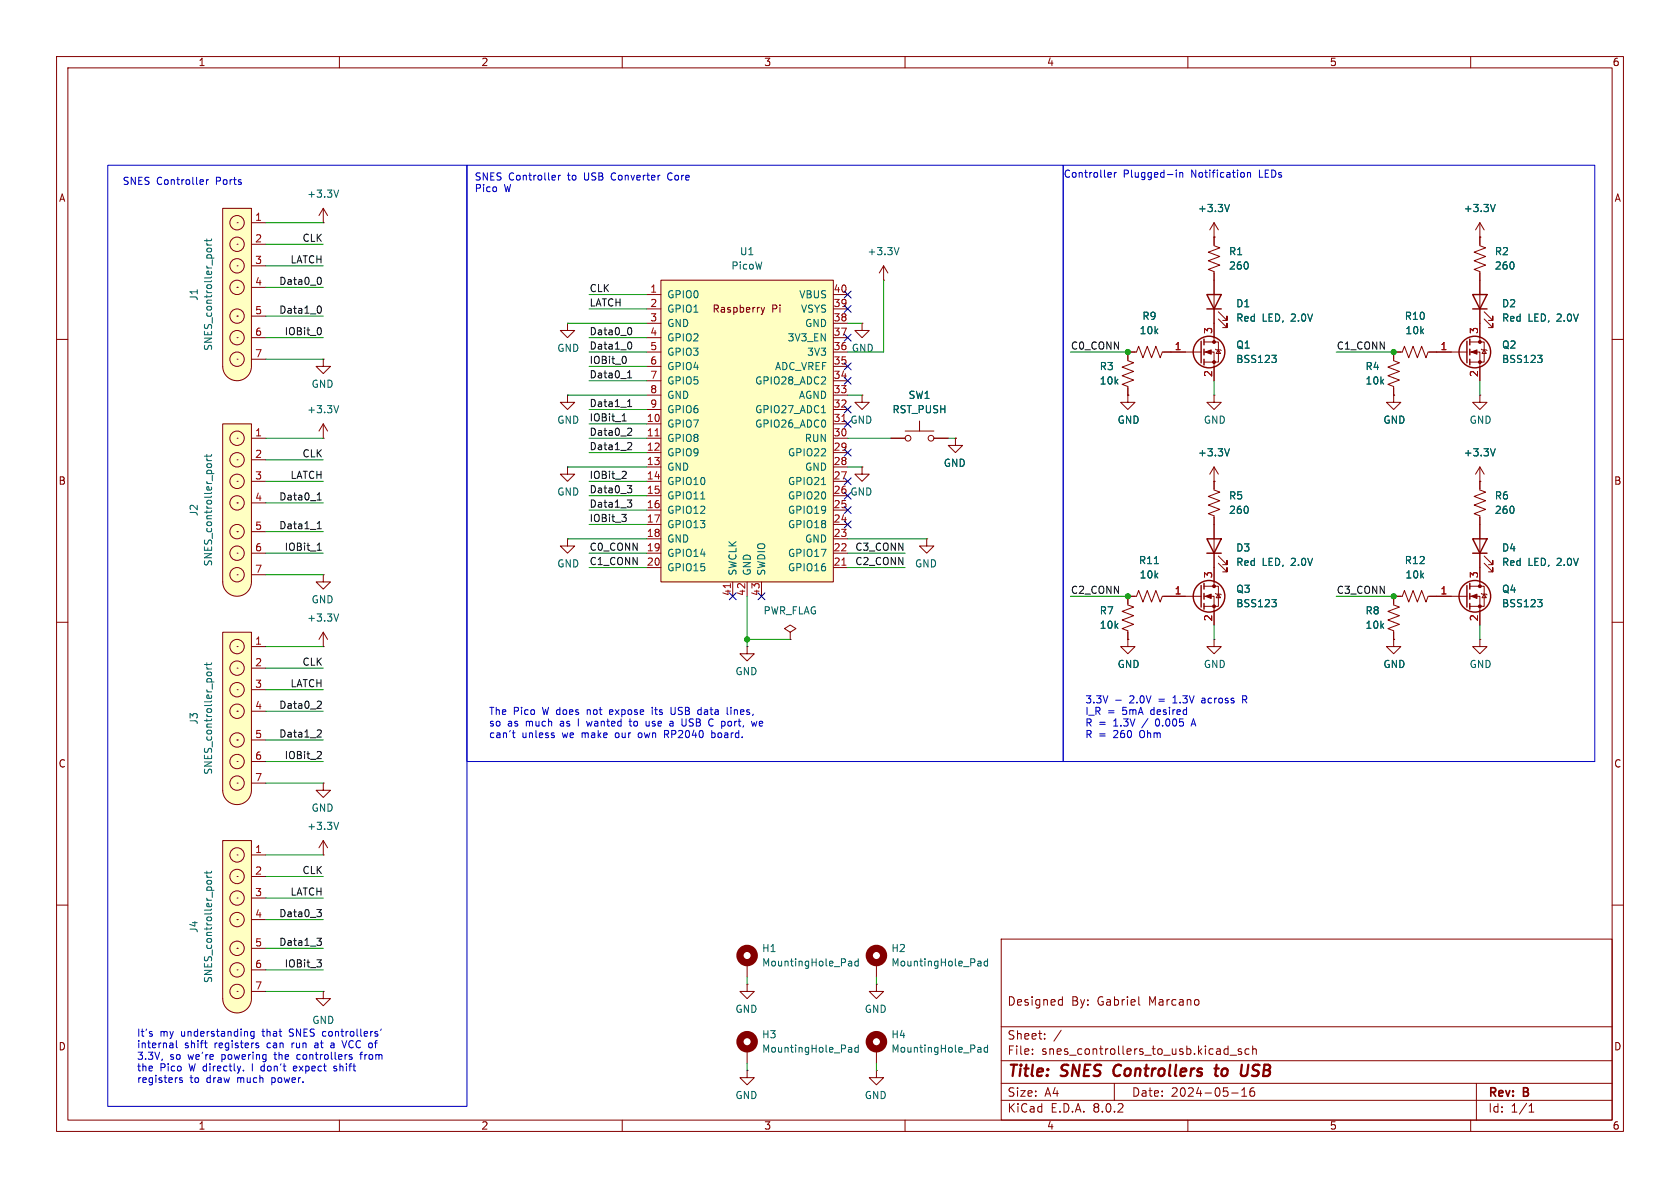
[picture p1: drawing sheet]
<svg xmlns="http://www.w3.org/2000/svg" width="297mm" height="210mm" viewBox="0 0 297 210" stroke-linecap="round" stroke-linejoin="round" font-family="sans-serif">
<g fill="none" stroke="#840000" stroke-width=".18">
<path d="M10 10h277v190h-277zM12 12h273v186h-273zM60 10v2M110 10v2M160 10v2M210 10v2M260 10v2M10 60h2M156.2 49.5h.1M156.2 47l-.8 1.3M156.2 47v2.5M156.2 47l.8 1.3"/>
<path d="M285 60h2M246.4 69.9v1.2h1.2l-1.2 1.3-1.3-1.3h1.3M246.4 69.9h.1M10 110h2M246.4 113v1.3h1.2l-1.2 1.3-1.3-1.3h1.3M246.4 113h.1M285 110h2M57.1 138.4v1.3h-1.2l1.2 1.3 1.3-1.3h-1.3M57.1 138.4h.1M10 160h2M285 160h2M57.1 175.3v1.2h1.3l-1.3 1.3-1.2-1.3h1.2"/>
<path d="M57.1 175.3h.1M177 166h108v32h-108zM187.4 176.7l.4 .1M187.8 176.2v1.5M187.8 177.6l-.4 .1M201.3 177.5l.2 .2M60 198v2M110 198v2M160 198v2M177 194.5h108M177 191.5h108M177 187.5h108"/>
<path d="M177 181.5h108M182.5 186.3v.1M182.5 185.5v.1M184.7 183.6v.1M184.7 182.8v.1M187.6 182.1l-1.3 2M197 191.5v3M210 198v2M217.5 186.5h1.1M217.7 193.2h1.2M219.5 185.5l-.4-.1-.2 .2 .1 .2 .5 .2v.3h-.6M219.5 193.8h.9"/>
<path d="M219.5 192.7l.5-.4v1.5M220.8 185.5l-.4-.1-.3 .3v.4l.1 .2h.6M221.5 185.5l.2-.1 .3 .1 .1 .9M221.5 184.9v1.5M221.7 192.3a.59 .59 0 0 0-.7 .6v.6l.1 .2 .4 .1 .2-.1 .1-.5-.1-.3h-.5l-.2 .3M260 198v2M261 191.5v6.5M270.3 196.6h.9M270.3 195.5l.4-.4v1.5"/>
</g>
<path d="M197.1 188.5a1.27 1.27 0 0 0 0 1.6M214.7 188.9h.8M215.1 188.2l-.2 1.7v.2l.4 .1M220.7 188.2l-.2 1.6-.4 .4" fill="none" stroke="#840000" stroke-width=".4"/>
<path d="M158.9 43.8l-.4 1.2" fill="none" stroke="#006464" stroke-width=".18"/>
<path d="M39.4 111.8h5v27.9h-5z" fill="#ffffc2"/>
<path d="M39.4 139.7h5a2.54 2.54 0 0 1-2.5 2.5 2.54 2.54 0 0 1-2.5-2.5z" fill="#ffffc2" stroke="#ffffc2" stroke-width=".18"/>
<g fill="none" stroke="#840000" stroke-width=".18">
<path d="M39.4 111.8h5v27.9a2.54 2.54 0 0 1-2.5 2.5 2.54 2.54 0 0 1-2.5-2.5zM41.9 114.3h.1M41.9 118.1h.1M44.4 114.3h2.6M44.4 118.1h2.6M41.9 121.9h.1M41.9 125.7h.1M41.9 130.8h.1M41.9 134.6h.1M41.9 138.4h.1M44.4 121.9h2.6M44.4 125.7h2.6"/>
<path d="M44.4 130.8h2.6M44.4 134.6h2.6M44.4 138.4h2.6"/>
<circle cx="41.9" cy="114.3" r="1.27"/>
<circle cx="41.9" cy="118.1" r="1.27"/>
<circle cx="41.9" cy="121.9" r="1.27"/>
<circle cx="41.9" cy="125.7" r="1.27"/>
<circle cx="41.9" cy="130.8" r="1.27"/>
<circle cx="41.9" cy="138.4" r="1.27"/>
<circle cx="41.9" cy="134.6" r="1.27"/>
</g>
<path d="M36.6 117.2v.5M36.6 117.9l.2 .4M36.6 118.3h.8M36.7 119.4l-.1-.4 .2-.2 .5 .1 .1 .3-.1 .2M37.4 117.2l-.2 .3h-1.1" fill="none" stroke="#006464" stroke-width=".18"/>
<path d="M39.4 148.6h5v27.9h-5z" fill="#ffffc2"/>
<path d="M39.4 176.5h5a2.54 2.54 0 0 1-2.5 2.6 2.54 2.54 0 0 1-2.5-2.6z" fill="#ffffc2" stroke="#ffffc2" stroke-width=".18"/>
<g fill="none" stroke="#840000" stroke-width=".18">
<path d="M152.4 57.2v1.2h1.3l-1.3 1.3-1.3-1.3h1.3M152.4 57.2h.1M152.4 69.9v1.2h-1.3l1.3 1.3 1.3-1.3h-1.3M152.4 69.9h.1M157.5 77.5h2.5M160 76.2h5.1M162.6 74.4v1.8M165.1 77.5h2.5M168.9 77.5v1.2h-1.3l1.3 1.3 1.3-1.3h-1.3M168.9 77.5h.1M261.6 69.9v1.2h1.3l-1.3 1.3-1.3-1.3h1.3M261.6 69.9h.1"/>
<path d="M152.4 82.6v1.2h-1.3l1.3 1.3 1.3-1.3h-1.3M152.4 82.6h.1M139.7 111.8l1-.7-1-.6-1 .6 1 .7v1.2M139.7 113h.1M39.4 148.6h5v27.9a2.54 2.54 0 0 1-2.5 2.6 2.54 2.54 0 0 1-2.5-2.6zM41.9 151.1h.1M41.9 154.9h.1M41.9 158.8h.1M44.4 151.1h2.6M44.4 154.9h2.6M44.4 158.8h2.6M57.1 151.1h.1"/>
<path d="M57.1 148.6l.8 1.3M57.1 148.6v2.5M57.1 148.6l-.7 1.3M41.9 162.6h.1M41.9 167.6h.1M41.9 171.5h.1M41.9 175.3h.1M44.4 162.6h2.6M44.4 167.6h2.6M44.4 171.5h2.6M44.4 175.3h2.6"/>
<circle cx="160.5" cy="77.5" r=".51"/>
<circle cx="164.6" cy="77.5" r=".51"/>
<circle cx="41.9" cy="151.1" r="1.27"/>
<circle cx="41.9" cy="154.9" r="1.27"/>
<circle cx="41.9" cy="158.7" r="1.27"/>
<circle cx="41.9" cy="162.6" r="1.27"/>
<circle cx="41.9" cy="167.6" r="1.27"/>
<circle cx="41.9" cy="175.3" r="1.27"/>
<circle cx="41.9" cy="171.4" r="1.27"/>
</g>
<path d="M36.6 154v.5M36.6 154.7l.2 .4M36.6 155.1h.8M36.7 156.2l-.1-.3 .2-.3 .5 .2 .1 .3-.1 .1M37.4 154l-.2 .3h-1.1M59.9 145.4l-.5 1.2" fill="none" stroke="#006464" stroke-width=".18"/>
<path d="M116.8 49.5h30.5v53.4h-30.5z" fill="#ffffc2"/>
<g fill="none" stroke="#840000" stroke-width=".18">
<path d="M57.1 39.4h.1M57.1 36.8l.8 1.3M57.1 36.8v2.6M57.1 36.8l-.7 1.3M100.3 57.2v1.2h1.3l-1.3 1.3-1.2-1.3h1.2M100.3 57.2h.1M114.3 52.1h2.5M114.3 54.6h2.5M114.3 57.2h2.5M114.3 59.7h2.5M116.8 49.5h30.5v53.4h-30.5zM134.6 54.3l.3 .9"/>
<path d="M134.9 55.2l-.3 .4M135.2 54.3l-.3 .9M147.3 52.1h2.6M147.3 54.6h2.6M147.3 57.2h2.6M147.3 59.7h2.6M261.6 49.5v7.7M262.4 56.4l1.5 1.5v-.7v.7h-.8M262.4 55.1l1.5 1.5v-.7v.7h-.8M57.1 63.5v1.3h-1.2l1.2 1.2 1.3-1.2h-1.3M57.1 63.5h.1M100.3 69.9v1.2h1.3l-1.3 1.3-1.2-1.3h1.2"/>
<path d="M100.3 69.9h.1M114.3 74.9h2.5M114.3 77.5h2.5M114.3 72.4h2.5M114.3 69.9h2.5M114.3 67.3h2.5M114.3 64.8h2.5M114.3 62.2h2.5M147.3 77.5h2.6M147.3 72.4h2.6M147.3 69.9h2.6M147.3 67.3h2.6"/>
<path d="M147.3 64.8h2.6M147.3 62.2h2.6M100.3 95.3v1.2h1.3l-1.3 1.3-1.2-1.3h1.2M100.3 95.3h.1M100.3 82.6v1.2h1.3l-1.3 1.3-1.2-1.3h1.2M100.3 82.6h.1M114.3 80h2.5M114.3 82.6h2.5M114.3 85.1h2.5M114.3 87.6h2.5M114.3 90.2h2.5M114.3 92.7h2.5"/>
<path d="M114.3 95.3h2.5M114.3 97.8h2.5M147.3 80h2.6M147.3 82.6h2.6M147.3 85.1h2.6M147.3 90.2h2.6M147.3 92.7h2.6M147.3 95.3h2.6M147.3 97.8h2.6M163.8 95.3v1.2h-1.2l1.2 1.3 1.3-1.3h-1.3M163.8 95.3h.1M114.3 100.3h2.5"/>
<path d="M129.5 102.9v2.5M132.1 114.3v1.3h-1.3l1.3 1.2 1.2-1.2h-1.2M132.1 114.3h.1M132.1 102.9v2.5M134.6 102.9v2.5M147.3 100.3h2.6"/>
</g>
<path d="M115.8 77.1h.7M148.8 99.9h.8M129.1 103.2v.7" fill="none" stroke="#a90000" stroke-width=".18"/>
<path d="M59.9 33.6l-.5 1.3M145.2 73h.8M123.9 88.2h.7M145.2 85.7h.8" fill="none" stroke="#006464" stroke-width=".18"/>
<path d="M260.3 52.1h2.6l-1.3 2.5zM260.3 54.6h2.6" fill="none" stroke="#840000" stroke-width=".25"/>
<path d="M39.4 36.8h5v28h-5z" fill="#ffffc2"/>
<path d="M39.4 64.8h5a2.54 2.54 0 0 1-2.5 2.5 2.54 2.54 0 0 1-2.5-2.5z" fill="#ffffc2" stroke="#ffffc2" stroke-width=".18"/>
<g fill="none" stroke="#840000" stroke-width=".18">
<path d="M39.4 36.8h5v28a2.54 2.54 0 0 1-2.5 2.5 2.54 2.54 0 0 1-2.5-2.5zM41.9 39.4h.1M44.4 39.4h2.6M41.9 43.2h.1M41.9 47h.1M41.9 50.8h.1M41.9 55.9h.1M41.9 59.7h.1M44.4 43.2h2.6M44.4 47h2.6M44.4 50.8h2.6M44.4 55.9h2.6"/>
<path d="M44.4 59.7h2.6M41.9 63.5h.1M44.4 63.5h2.6M57.1 77.5h.1M57.1 74.9l.8 1.3M57.1 74.9v2.6M57.1 74.9l-.7 1.3"/>
<circle cx="41.9" cy="39.4" r="1.27"/>
<circle cx="41.9" cy="55.9" r="1.27"/>
<circle cx="41.9" cy="47" r="1.27"/>
<circle cx="41.9" cy="50.8" r="1.27"/>
<circle cx="41.9" cy="59.7" r="1.27"/>
<circle cx="41.9" cy="43.2" r="1.27"/>
<circle cx="41.9" cy="63.5" r="1.27"/>
</g>
<path d="M36.6 42.2v.5M36.6 43l.2 .3M36.6 43.3h.8M36.7 44.5l-.1-.4 .2-.2 .5 .1 .1 .3-.1 .2M37.4 42.2l-.2 .3h-1.1M59.9 71.7l-.5 1.3" fill="none" stroke="#006464" stroke-width=".18"/>
<path d="M39.4 74.9h5v28h-5z" fill="#ffffc2"/>
<path d="M39.4 102.9h5a2.54 2.54 0 0 1-2.5 2.5 2.54 2.54 0 0 1-2.5-2.5z" fill="#ffffc2" stroke="#ffffc2" stroke-width=".18"/>
<g fill="none" stroke="#840000" stroke-width=".18">
<path d="M214.6 39.4v4l1 .4-2 .8 2 .7-2 .8 2 .8-2 .7 1 .4v12.5M214.6 39.4l-.7 1.2M214.6 39.4l.8 1.2M261.6 39.4v4l1 .4-2 .8 2 .7-2 .8 2 .8-2 .7 1 .4v4.1M261.6 39.4l-.7 1.2M261.6 39.4l.8 1.2M214.6 41.9h.1M215.4 56.4l1.5 1.5v-.7v.7h-.7M215.4 55.1l1.5 1.5v-.7v.7h-.7M261.6 41.9h.1M261.6 54.6v5.9M39.4 74.9h5v28a2.54 2.54 0 0 1-2.5 2.5 2.54 2.54 0 0 1-2.5-2.5z"/>
<path d="M41.9 77.5h.1M44.4 77.5h2.6M157.5 77.5h2.5M165.1 77.5h2.5M168.9 77.5h.1M199.4 69.9v1.2h1.3l-1.3 1.3-1.3-1.3h1.3M199.4 69.9h.1M212.3 62.2h-6.8l-.4 1-.8-2-.7 2-.8-2-.7 2-.8-2-.4 1h-1.5v1.6l1 .3-2 .8 2 .8-2 .7 2 .8-2 .7 1 .4v1.6M212.9 62.2h1.7v5.1M212.9 60.5h2.5v3.5h-2.5M214.6 69.9v1.2h1.3l-1.3 1.3-1.2-1.3h1.2M214.6 69.9h.1"/>
<path d="M214.9 61.7l.1 .1h.8l.1 .2M215.4 61.8l.4 .7h-.8zM246.4 69.9h.1M259.3 62.2h-6.8l-.4 1-.8-2-.7 2-.8-2-.8 2-.7-2-.4 1h-1.5v1.6l1 .3-2 .8 2 .8-2 .7 2 .8-2 .7 1 .4v1.6M259.8 62.2h1.8v5.1M259.8 60.5h2.6v3.5h-2.6M261.9 61.7l.1 .1h.8l.1 .2M262.4 61.8l.4 .7h-.8zM41.9 81.3h.1M41.9 85.1h.1M41.9 88.9h.1M41.9 94h.1"/>
<path d="M41.9 97.8h.1M44.4 81.3h2.6M44.4 85.1h2.6M44.4 88.9h2.6M44.4 94h2.6M44.4 97.8h2.6M214.6 85.1h.1M214.6 82.6v4l1 .4-2 .8 2 .7-2 .8 2 .7-2 .8 1 .4v12.4M214.6 82.6l-.7 1.2M214.6 82.6l.8 1.2M215.4 99.6l1.5 1.5v-.8v.8h-.7M215.4 98.3l1.5 1.5v-.7v.7h-.7"/>
<path d="M261.6 82.6v4l1 .4-2 .8 2 .7-2 .8 2 .7-2 .8 1 .4v12.4M261.6 85.1h.1M261.6 82.6l-.7 1.2M261.6 82.6l.8 1.2M262.4 99.6l1.5 1.5v-.8v.8h-.8M262.4 98.3l1.5 1.5v-.7v.7h-.8M41.9 101.6h.1M44.4 101.6h2.6M57.1 101.6v1.3h-1.2l1.2 1.2 1.3-1.2h-1.3M57.1 101.6h.1M57.1 114.3h.1M57.1 111.8l.8 1.2"/>
<path d="M57.1 111.8v2.5M57.1 111.8l-.7 1.2M199.4 113v1.3h1.3l-1.3 1.3-1.3-1.3h1.3M199.4 113h.1M212.3 105.4h-6.8l-.4 1-.8-2-.7 2-.8-2-.7 2-.8-2-.4 1h-1.5v1.5l1 .4-2 .8 2 .7-2 .8 2 .8-2 .7 1 .4v1.5M212.9 105.4h1.7v5.1M212.9 103.6h2.5v3.6h-2.5M214.6 113v1.3h1.3l-1.3 1.3-1.2-1.3h1.2M214.6 113h.1M214.9 104.9l.1 .1h.8l.1 .2M215.4 105l.4 .7h-.8zM246.4 113h.1"/>
<path d="M259.3 105.4h-6.8l-.4 1-.8-2-.7 2-.8-2-.8 2-.7-2-.4 1h-1.5v1.5l1 .4-2 .8 2 .7-2 .8 2 .8-2 .7 1 .4v1.5M259.8 105.4h1.8v5.1M259.8 103.6h2.6v3.6h-2.6M261.6 113v1.3h1.3l-1.3 1.3-1.3-1.3h1.3M261.6 113h.1M261.9 104.9l.1 .1h.8l.1 .2M262.4 105l.4 .7h-.8zM132.1 174v1.3h-1.3l1.3 1.2 1.2-1.2h-1.2M132.1 174h.1M132.1 170.2v2.5M154.9 174v1.3h-1.2l1.2 1.2 1.3-1.2h-1.3M154.9 174h.1"/>
<path d="M154.9 170.2v2.5M132.1 189.2v1.3h-1.3l1.3 1.3 1.2-1.3h-1.2M132.1 189.2h.1M132.1 185.4v2.6M154.9 189.2v1.3h-1.2l1.2 1.3 1.3-1.3h-1.3M154.9 189.2h.1M154.9 185.4v2.6"/>
<circle cx="41.9" cy="77.5" r="1.27"/>
<circle cx="41.9" cy="97.8" r="1.27"/>
<circle cx="41.9" cy="81.3" r="1.27"/>
<circle cx="41.9" cy="94" r="1.27"/>
<circle cx="41.9" cy="85.1" r="1.27"/>
<circle cx="41.9" cy="88.9" r="1.27"/>
<circle cx="41.9" cy="101.6" r="1.27"/>
</g>
<g fill="none" stroke="#006464" stroke-width=".18">
<path d="M217.4 36.1l-.5 1.3M264.3 36.1l-.4 1.3M217.4 79.3l-.5 1.3M224.8 62.8h.8l-.4 .5M225.4 63.3l.2 .2v.3l-.2 .3M264.3 79.3l-.4 1.3M271.8 62.8h.8l-.4 .5M272.4 63.3l.2 .2v.3l-.2 .3M36.6 80.3v.5M36.6 81.1l.2 .3M36.6 81.4h.8M36.7 82.6l-.1-.4 .2-.2 .5 .1 .1 .3-.1 .2"/>
<path d="M37.4 80.3l-.2 .3h-1.1M204.1 99.6h.7M59.9 108.5l-.5 1.3M224.8 106h.8l-.4 .5M225.4 106.5l.2 .2v.3l-.2 .3M271.8 106h.8l-.4 .5M272.4 106.5l.2 .2v.3l-.2 .3M150.2 169.9l.3 .1 .1 .8M150.6 170.7l-.4 .1M150.6 170.2l-.4 .1M151.7 170l-.3-.1-.3 .3 .1 .5h.5M151.7 169.5v1.3"/>
<path d="M173 169.9l.4 .1v.8M173.4 170.7l-.4 .1M173.4 170.2l-.4 .1M174.6 170l-.4-.1-.2 .3 .1 .5h.5M174.6 169.5v1.3M150.2 185.2h.3l.1 .8M150.6 185.9l-.4 .1M150.6 185.5h-.4M151.7 184.7v1.3M151.7 185.2h-.3l-.3 .2 .1 .5h.5M173 185.2h.4v.8M173.4 185.9l-.4 .1"/>
<path d="M173.4 185.5h-.4M174.6 184.7v1.3M174.6 185.2h-.4l-.2 .2 .1 .5h.5"/>
</g>
<g fill="none" stroke="#840000" stroke-width=".25">
<path d="M212.9 59.9v1.1M213.4 52.1h2.5l-1.3 2.5zM213.4 54.6h2.5M259.8 59.9v1.1M212.3 60.3v3.8M212.9 61.7v1M212.9 63.5v1M259.3 60.3v3.8M259.8 61.7v1M259.8 63.5v1M213.4 95.3h2.5l-1.3 2.5zM213.4 97.8h2.5"/>
<path d="M260.3 95.3h2.6l-1.3 2.5zM260.3 97.8h2.6M212.3 103.5v3.8M212.9 103.1v1M212.9 104.9v1M212.9 106.7v1M259.3 103.5v3.8M259.8 103.1v1M259.8 104.9v1M259.8 106.7v1"/>
<circle cx="213.7" cy="62.2" r="2.79"/>
<circle cx="260.7" cy="62.2" r="2.79"/>
<circle cx="213.7" cy="105.4" r="2.79"/>
<circle cx="260.7" cy="105.4" r="2.79"/>
</g>
<g fill="#840000" stroke="#840000" stroke-width=".18">
<path d="M260.1 62.2l1-.4v.8z"/>
<path d="M260.1 105.4l1-.4v.8z"/>
<path d="M213.1 62.2l1-.4v.8z"/>
<path d="M213.1 105.4l1-.4v.8z"/>
<circle cx="261.6" cy="64" r=".25"/>
<circle cx="261.6" cy="60.5" r=".25"/>
<circle cx="261.6" cy="107.2" r=".25"/>
<circle cx="261.6" cy="103.6" r=".25"/>
<circle cx="214.6" cy="64" r=".25"/>
<circle cx="214.6" cy="60.5" r=".25"/>
<circle cx="214.6" cy="107.2" r=".25"/>
<circle cx="214.6" cy="103.6" r=".25"/>
</g>
<g fill="none" stroke="#840000" stroke-width="1.3">
<circle cx="132.1" cy="168.9" r="1.27"/>
<circle cx="154.9" cy="168.9" r="1.27"/>
<circle cx="132.1" cy="184.1" r="1.27"/>
<circle cx="154.9" cy="184.1" r="1.27"/>
</g>
<g fill="none" stroke="#0f0f0f" stroke-width=".18">
<path d="M56.4 49a.68 .68 0 0 1 .4 .7 .68 .68 0 0 1-.4 .6M56.4 54.1a.68 .68 0 0 1 .4 .6 .68 .68 0 0 1-.4 .7M56.6 58l.2 .4-.2 .7M111.4 57.9a.79 .79 0 0 1 0 1.3M110 74.4h.7M110.2 73.3l.1-.2v1.3M110.6 63.1l.1 .4-.1 .6M111 66.8h.7M111 71.9h.7M111.1 65.8l.2-.3v1.3M111.1 70.9l.2-.3v1.3M111.1 75.7h.5l.1 .4-.8 .9h.8"/>
<path d="M111.1 78.2l.5 .1 .1 .3-.8 .9h.8M111.4 60.4a.79 .79 0 0 1 0 1.3M56.1 93.5h.7M56.1 88.4h.7M56.1 97.3h.7M56.2 87.4l.2-.3v1.3M56.2 92.5l.2-.3v1.3M56.3 96.2l.1-.2v1.3M109.9 90.9h.8l-.4 .5M110.5 83.3l.2 .2v.4l-.8 .7h.8M110.6 91.5l.1 .2-.1 .4M110.9 88.4h.8l-.4 .5 .3 .1 .1 .4-.3 .3h-.3"/>
<path d="M110.9 85.8h.8l-.4 .5 .3 .2 .1 .4-.3 .2h-.3M56.3 123.9l.4 .1 .1 .3-.8 .9h.8M56.3 129l.4 .1 .1 .3-.8 .9h.8M56.6 132.8l.2 .3-.1 .3-.7 .7h.8M56 160.8h.8l-.4 .5 .3 .1 .1 .4-.2 .2h-.4M56 165.9h.8l-.4 .4 .3 .2 .1 .4-.2 .2h-.4M56 169.7h.8l-.4 .5M56.7 170.2l.1 .2-.1 .5"/>
</g>
<g fill="none" stroke="#0000c2" stroke-width=".18">
<path d="M19 29.2h63.5v166.4h-63.5zM35.9 31.8l.1 .3-.6 .1M36.5 31.8v.8M36.9 31.8l-.4 .2M82.5 29.2h105.5v105.4h-105.5zM98.1 31l.1 .3-.6 .1M98.7 31v.8M99.1 31l-.4 .2M118.3 30.6l-.3 .5 .3 .7M188 29.2h93.9v105.4h-93.9zM196 30.5l.4 .1 .1 .2-.6 .1M196.4 31.3h-.4"/>
<path d="M197 30.5v.8M197.4 30.5l-.4 .2M208 30.1v.1M208 30.5v.8M208.6 30.6l.1-.1 .3 .1 .1 .7M208.6 30.5v.8M219.9 30.6v.6M220.5 30.6l.2-.1 .3 .1 .1 .7M220.5 30.5v.8M90.6 129.5h.5M90.8 129.1v1.1l.3 .2M97.8 130l.2 .2-.2 .2"/>
<path d="M97.8 129.5l.2 .1M102.2 127.1v1.3M103.7 127.5l.2 .9M107.9 125.5l-.2 .1v.5l.2 .2M108.4 125.8l-.7 .1M111.2 127.5h.5M111.4 127.1v1.1l.3 .2M112.9 129.6l-.1 .2 .1 .5M114.2 128.2l.2 .2 .4-.2M115.3 125v.2M115.3 125.5v.8M117.5 129.1v1.3"/>
<path d="M117.5 129.8h.5M117.8 129.8l.4 .6M118.6 127.5l.3 .1 .1 .8M118.6 125v1.1l.3 .2 .3-.1M119 128.3l-.4 .1M119 127.8l-.4 .1M121.3 127.1v1l-.1 .2M123.8 125.5h.2M124 125v1.3M124 126.2l-.2 .1M125.8 129.6l.4-.1 .2 .2M125.8 129.1v1.3"/>
<path d="M126.4 130.3l-.2 .1-.4-.1M128.6 126.2l.1 .1M129.2 125v.2M129.2 125.5v.8M133.8 127.5l-.2 .9-.3-.7M134.4 127.5l-.2 .2v.5l.2 .2M134.8 127.8l-.6 .1M197.3 123.8h.9M207.4 124.3h.7M207.5 123.3l-.1 .1M210.7 128h.6M211 127.1l-.4 1.3"/>
<path d="M212.6 123.4l-.1 .1M212.6 123.8l-.2 .2 .2 .3M219.7 123.7h.5M220 123.7l.4 .6M220.2 123h-.5v1.3M26.8 182.8l.2 .1-.2 .3M26.8 182.3l.1 .1M30.4 184.4l.2 .2v.6M30.6 185.2h-.4M30.6 184.7h-.4M31.2 184v1l.2 .2M32.2 190.6l-.3-.1-.2 .2 .1 .2 .4 .1v.3h-.5"/>
<path d="M36.1 184.4h.5M36.4 185.2h.2M43 189.2v.1M44.6 188v1.3M44.9 182.3v1.1l-.1 .1M44.9 182.4l-.4-.1-.2 .3 .1 .5h.5M45.3 184.7l.5 .3-.1 .2h-.4M45.3 184.4h.4M46.2 188.5l-.1 .2 .1 .6M52.3 188.5h-.3l-.1 .1v.7h.4M52.5 188.8l-.6 .1M52.7 186.4l-.2 .3v.3l.2 .3"/>
<path d="M55.8 184.4h-.1M55.8 184.7l-.2 .2 .2 .3M57.2 182.3l-.2 .3v.3l.2 .3M58.9 184.4h-.4M58.9 184.7h-.3l-.1 .2v.3h.4M59.5 188.5h-.3l-.2 .2 .5 .4M59.5 189.1l-.1 .2h-.4M61.3 184l-.4 1.2M61.8 186.8l.5 .2-.1 .2-.4 .1M61.8 186.5h.4M63.6 186.4h.5M64 186l-.2 .2v1.1"/>
<path d="M66.6 182.8l.2 .1-.2 .3M66.6 182.3l.1 .1M67.4 181.9l-.1 .3"/>
</g>
<g fill="none" stroke="#009600" stroke-width=".18">
<path d="M47 39.4h10.1M47 55.9h10.1M47 50.8h10.1M47 47h10.1M47 43.2h10.1M47 59.7h10.1M100.3 57.2h14M104.1 59.7h10.2M104.1 52.1h10.2M104.1 54.6h10.2M149.9 57.2h2.5M156.2 49.5v12.7h-6.3"/>
<path d="M47 77.5h10.1M47 63.5h10.1M100.3 69.9h14M104.1 77.5h10.2M104.1 62.2h10.2M104.1 72.4h10.2M104.1 74.9h10.2M104.1 67.3h10.2M104.1 64.8h10.2M149.9 77.5h7.6M149.9 69.9h2.5M167.6 77.5h1.3"/>
<path d="M189.2 62.2h10.2M214.6 67.3v2.6M236.2 62.2h10.2M261.6 67.3v2.6M47 97.8h10.1M47 85.1h10.1M47 81.3h10.1M47 88.9h10.1M47 94h10.1M100.3 82.6h14M100.3 95.3h14M104.1 97.8h10.2"/>
<path d="M104.1 85.1h10.2M104.1 87.6h10.2M104.1 92.7h10.2M104.1 90.2h10.2M104.1 80h10.2M149.9 97.8h10.1M149.9 82.6h2.5M149.9 95.3h13.9M47 101.6h10.1M47 114.3h10.1M47 118.1h10.1M104.1 100.3h10.2"/>
<path d="M132.1 105.4v8.9M132.1 113h7.6M149.9 100.3h10.1M189.2 105.4h10.2M214.6 110.5v2.5M236.2 105.4h10.2M261.6 110.5v2.5M47 121.9h10.1M47 125.7h10.1M47 134.6h10.1M47 138.4h10.1M47 130.8h10.1"/>
<path d="M47 158.8h10.1M47 154.9h10.1M47 151.1h10.1M47 167.6h10.1M47 162.6h10.1M47 175.3h10.1M47 171.5h10.1M132.1 172.7v1.3M154.9 172.7v1.3M132.1 188v1.2M154.9 188v1.2"/>
</g>
<g fill="none" stroke="#000084" stroke-width=".18">
<path d="M149.3 51.5l1.2 1.2M149.3 54l1.2 1.2M149.3 59.1l1.2 1.2M150.5 51.5l-1.2 1.2M150.5 54l-1.2 1.2M150.5 59.1l-1.2 1.2M149.3 79.4l1.2 1.2M149.3 71.8l1.2 1.2M149.3 66.7l1.2 1.2M149.3 64.2l1.2 1.2M150.5 79.4l-1.2 1.2M150.5 71.8l-1.2 1.2"/>
<path d="M150.5 66.7l-1.2 1.2M150.5 64.2l-1.2 1.2M149.3 92.1l1.2 1.2M149.3 89.6l1.2 1.2M149.3 84.5l1.2 1.2M150.5 92.1l-1.2 1.2M150.5 89.6l-1.2 1.2M150.5 84.5l-1.2 1.2M128.9 104.8l1.2 1.2M130.1 104.8l-1.2 1.2M134 104.8l1.2 1.2M135.2 104.8l-1.2 1.2"/>
</g>
<g fill="#009600" stroke="#009600" stroke-width=".18">
<circle cx="246.4" cy="62.2" r=".46"/>
<circle cx="199.4" cy="62.2" r=".46"/>
<circle cx="132.1" cy="113" r=".46"/>
<circle cx="199.4" cy="105.4" r=".46"/>
<circle cx="246.4" cy="105.4" r=".46"/>
</g>
<g font-size="2.8" fill="#840000">
<text x="178" y="190.9">Title:</text>
<text x="187.7" y="190.9">SNES</text>
<text x="197.7" y="190.9">Controllers</text>
<text x="216.5" y="190.9">to</text>
<text x="221.8" y="190.9">USB</text>
</g>
<g font-size="2.1" fill="#840000">
<text x="178" y="178">Designed</text>
<text x="189.4" y="178">By:</text>
<text x="194" y="178">Gabriel</text>
<text x="203.3" y="178">Marcano</text>
<text x="178" y="184">Sheet:</text>
<text x="178" y="186.7">File:</text>
<text x="184.1" y="186.7">snes_controllers_to_usb.kicad_sch</text>
<text x="178" y="196.9">KiCad</text>
<text x="178" y="194.1">Size:</text>
<text x="184.7" y="194.1">A4</text>
<text x="185.7" y="196.9">E.D.A.</text>
<text x="193.3" y="196.9">8.0.2</text>
<text x="200" y="194.1">Date:</text>
<text x="207" y="194.1">2024-05-16</text>
<text x="263" y="194.3">Rev:</text>
<text x="263" y="196.9">Id:</text>
<text x="267.1" y="196.9">1/1</text>
<text x="269.4" y="194.3">B</text>
</g>
<g font-size="1.8" fill="#840000">
<text x="35" y="11.9">1</text>
<text x="85" y="11.9">2</text>
<text x="135" y="11.9">3</text>
<text x="185" y="11.9">4</text>
<text x="235" y="11.9">5</text>
<text x="285" y="11.9">6</text>
<text x="10.3" y="35.9">A</text>
<text x="285.3" y="35.9">A</text>
<text x="125.9" y="55.5">Raspberry</text>
<text x="136.4" y="55.5">Pi</text>
<text x="10.3" y="85.9">B</text>
<text x="285.3" y="85.9">B</text>
<text x="10.3" y="135.9">C</text>
<text x="285.3" y="135.9">C</text>
<text x="10.3" y="185.9">D</text>
<text x="285.3" y="185.9">D</text>
<text x="35" y="199.9">1</text>
<text x="85" y="199.9">2</text>
<text x="135" y="199.9">3</text>
<text x="185" y="199.9">4</text>
<text x="235" y="199.9">5</text>
<text x="285" y="199.9">6</text>
</g>
<g font-size="1.8" fill="#0000c2">
<text x="21.6" y="32.8">SNES</text>
<text x="27.7" y="32.8">Controller</text>
<text x="38.3" y="32.8">Ports</text>
<text x="83.8" y="32">SNES</text>
<text x="83.8" y="34">Pico</text>
<text x="89.1" y="34">W</text>
<text x="89.9" y="32">Controller</text>
<text x="100.5" y="32">to</text>
<text x="103.5" y="32">USB</text>
<text x="108.5" y="32">Converter</text>
<text x="118.7" y="32">Core</text>
<text x="188" y="31.5">Controller</text>
<text x="198.6" y="31.5">Plugged-in</text>
<text x="210.7" y="31.5">Notification</text>
<text x="222.9" y="31.5">LEDs</text>
<text x="191.8" y="124.4">3.3V</text>
<text x="199.8" y="124.4">2.0V</text>
<text x="205.1" y="124.4">=</text>
<text x="207.8" y="124.4">1.3V</text>
<text x="213.1" y="124.4">across</text>
<text x="220.5" y="124.4">R</text>
<text x="86.4" y="126.5">The</text>
<text x="86.4" y="128.5">so</text>
<text x="86.4" y="130.6">can't</text>
<text x="89.7" y="128.5">as</text>
<text x="90.7" y="126.5">Pico</text>
<text x="92.2" y="130.6">unless</text>
<text x="93.1" y="128.5">much</text>
<text x="96" y="126.5">W does</text>
<text x="99.3" y="128.5">as</text>
<text x="99.5" y="130.6">we</text>
<text x="103.1" y="130.6">make</text>
<text x="104.2" y="126.5">not</text>
<text x="104.4" y="128.5">wanted</text>
<text x="108.4" y="126.5">expose</text>
<text x="109.2" y="130.6">our</text>
<text x="112.2" y="128.5">to</text>
<text x="113.5" y="130.6">own</text>
<text x="115.2" y="128.5">use</text>
<text x="116.1" y="126.5">its</text>
<text x="118.3" y="130.6">RP2040</text>
<text x="119.7" y="126.5">USB</text>
<text x="119.7" y="128.5">a</text>
<text x="122" y="128.5">USB</text>
<text x="124.6" y="126.5">data</text>
<text x="126.8" y="130.6">board.</text>
<text x="127" y="128.5">C port,</text>
<text x="130" y="126.5">lines,</text>
<text x="135" y="128.5">we</text>
<text x="191.8" y="126.5">I_R</text>
<text x="191.8" y="128.5">R =</text>
<text x="191.8" y="130.6">R =</text>
<text x="195.8" y="126.5">=</text>
<text x="197" y="128.5">1.3V</text>
<text x="197" y="130.6">260</text>
<text x="198.5" y="126.5">5mA</text>
<text x="201.8" y="130.6">Ohm</text>
<text x="202.2" y="128.5">/</text>
<text x="203.7" y="126.5">desired</text>
<text x="204.7" y="128.5">0.005</text>
<text x="211.4" y="128.5">A</text>
<text x="24.1" y="183.3">It's</text>
<text x="24.1" y="185.4">internal</text>
<text x="28.3" y="183.3">my</text>
<text x="32.1" y="183.3">understanding</text>
<text x="32.6" y="185.4">shift</text>
<text x="38" y="185.4">registers</text>
<text x="46.7" y="183.3">that</text>
<text x="47.5" y="185.4">can</text>
<text x="51.6" y="183.3">SNES</text>
<text x="52" y="185.4">run</text>
<text x="56.3" y="185.4">at</text>
<text x="57.7" y="183.3">controllers'</text>
<text x="59.3" y="185.4">a</text>
<text x="61.7" y="185.4">VCC of</text>
<text x="24.1" y="187.4">3.3V,</text>
<text x="24.1" y="189.5">the</text>
<text x="24.1" y="191.5">registers</text>
<text x="28.3" y="189.5">Pico</text>
<text x="30" y="187.4">so</text>
<text x="33.4" y="187.4">we're</text>
<text x="33.5" y="189.5">W directly.</text>
<text x="33.6" y="191.5">to</text>
<text x="36.6" y="191.5">draw</text>
<text x="39.4" y="187.4">powering</text>
<text x="42.2" y="191.5">much</text>
<text x="46.8" y="189.5">don't</text>
<text x="48.5" y="191.5">power.</text>
<text x="49" y="187.4">the</text>
<text x="52.7" y="189.5">expect</text>
<text x="53.1" y="187.4">controllers</text>
<text x="60.1" y="189.5">shift</text>
<text x="64.6" y="187.4">from</text>
</g>
<g font-size="1.8" fill="#006464">
<text x="54.2" y="35.2">+3.3V</text>
<text x="211.7" y="37.7">+3.3V</text>
<text x="258.7" y="37.7">+3.3V</text>
<text x="129.2" y="47.9">PicoW</text>
<text x="130.7" y="45.3">U1</text>
<text x="153.3" y="45.3">+3.3V</text>
<text x="217.2" y="45.3">R1</text>
<text x="217.2" y="47.9">260</text>
<text x="264.2" y="45.3">R2</text>
<text x="264.2" y="47.9">260</text>
<text x="35.2" y="53.3" transform="rotate(-90 35.2 53.3)">J1</text>
<text x="117.9" y="52.9">GPIO0</text>
<text x="141.2" y="52.9">VBUS</text>
<text x="117.9" y="55.5">GPIO1</text>
<text x="117.9" y="58">GND</text>
<text x="141.5" y="55.5">VSYS</text>
<text x="142.2" y="58">GND</text>
<text x="201.4" y="59.3">10k</text>
<text x="201.9" y="56.7">R9</text>
<text x="218.4" y="54.5">D1</text>
<text x="218.4" y="57.1">Red</text>
<text x="223.1" y="57.1">LED,</text>
<text x="228.4" y="57.1">2.0V</text>
<text x="248.2" y="56.7">R10</text>
<text x="248.4" y="59.3">10k</text>
<text x="265.4" y="54.5">D2</text>
<text x="265.4" y="57.1">Red</text>
<text x="270.1" y="57.1">LED,</text>
<text x="275.3" y="57.1">2.0V</text>
<text x="37.7" y="62.1" transform="rotate(-90 37.7 62.1)">SNES_controller_port</text>
<text x="98.4" y="62.4">GND</text>
<text x="117.9" y="60.6">GPIO2</text>
<text x="117.9" y="63.1">GPIO3</text>
<text x="117.9" y="65.6">GPIO4</text>
<text x="136.9" y="65.6">ADC_VREF</text>
<text x="139.1" y="60.6">3V3_EN</text>
<text x="142.6" y="63.1">3V3</text>
<text x="150.5" y="62.4">GND</text>
<text x="194.3" y="65.6">R3</text>
<text x="218.4" y="64.4">BSS123</text>
<text x="218.4" y="61.8">Q1</text>
<text x="241.3" y="65.6">R4</text>
<text x="265.4" y="61.8">Q2</text>
<text x="265.4" y="64.4">BSS123</text>
<text x="55" y="68.8">GND</text>
<text x="117.9" y="68.2">GPIO5</text>
<text x="117.9" y="70.7">GND</text>
<text x="133.4" y="68.2">GPIO28_ADC2</text>
<text x="141.1" y="70.7">AGND</text>
<text x="160.5" y="70.7">SW1</text>
<text x="194.3" y="68.2">10k</text>
<text x="241.3" y="68.2">10k</text>
<text x="54.2" y="73.3">+3.3V</text>
<text x="98.4" y="75.1">GND</text>
<text x="117.9" y="75.8">GPIO7</text>
<text x="117.9" y="73.3">GPIO6</text>
<text x="133.4" y="75.8">GPIO26_ADC0</text>
<text x="133.4" y="73.3">GPIO27_ADC1</text>
<text x="157.7" y="73.3">RST_PUSH</text>
<text x="197.5" y="75.1">GND</text>
<text x="212.7" y="75.1">GND</text>
<text x="244.5" y="75.1">GND</text>
<text x="259.7" y="75.1">GND</text>
<text x="117.9" y="78.3">GPIO8</text>
<text x="117.9" y="80.9">GPIO9</text>
<text x="117.9" y="83.4">GND</text>
<text x="139.2" y="80.9">GPIO22</text>
<text x="142.2" y="78.3">RUN</text>
<text x="142.2" y="83.4">GND</text>
<text x="166.7" y="82.7">GND</text>
<text x="211.7" y="80.9">+3.3V</text>
<text x="258.7" y="80.9">+3.3V</text>
<text x="98.4" y="87.8">GND</text>
<text x="117.9" y="86">GPIO10</text>
<text x="117.9" y="88.5">GPIO11</text>
<text x="139.2" y="88.5">GPIO20</text>
<text x="139.2" y="86">GPIO21</text>
<text x="217.2" y="88.5">R5</text>
<text x="264.2" y="88.5">R6</text>
<text x="35.2" y="91.4" transform="rotate(-90 35.2 91.4)">J2</text>
<text x="117.9" y="91">GPIO12</text>
<text x="117.9" y="93.6">GPIO13</text>
<text x="139.2" y="93.6">GPIO18</text>
<text x="139.2" y="91">GPIO19</text>
<text x="217.2" y="91">260</text>
<text x="264.2" y="91">260</text>
<text x="37.7" y="100.2" transform="rotate(-90 37.7 100.2)">SNES_controller_port</text>
<text x="98.4" y="100.5">GND</text>
<text x="117.9" y="96.1">GND</text>
<text x="117.9" y="98.7">GPIO14</text>
<text x="117.9" y="101.2">GPIO15</text>
<text x="130.4" y="101.9" transform="rotate(-90 130.4 101.9)">SWCLK</text>
<text x="132.9" y="101.9" transform="rotate(-90 132.9 101.9)">GND</text>
<text x="135.5" y="101.9" transform="rotate(-90 135.5 101.9)">SWDIO</text>
<text x="139.2" y="101.2">GPIO16</text>
<text x="139.2" y="98.7">GPIO17</text>
<text x="142.2" y="96.1">GND</text>
<text x="161.7" y="100.5">GND</text>
<text x="201.3" y="99.9">R11</text>
<text x="218.4" y="97.7">D3</text>
<text x="218.4" y="100.2">Red</text>
<text x="223.1" y="100.2">LED,</text>
<text x="228.4" y="100.2">2.0V</text>
<text x="248.2" y="99.9">R12</text>
<text x="265.4" y="97.7">D4</text>
<text x="265.4" y="100.2">Red</text>
<text x="270.1" y="100.2">LED,</text>
<text x="275.3" y="100.2">2.0V</text>
<text x="55" y="106.9">GND</text>
<text x="201.4" y="102.5">10k</text>
<text x="218.4" y="107.5">BSS123</text>
<text x="218.4" y="105">Q3</text>
<text x="248.4" y="102.5">10k</text>
<text x="265.4" y="105">Q4</text>
<text x="265.4" y="107.5">BSS123</text>
<text x="54.2" y="110.1">+3.3V</text>
<text x="134.9" y="108.8">PWR_FLAG</text>
<text x="194.3" y="108.8">R7</text>
<text x="194.3" y="111.4">10k</text>
<text x="241.3" y="108.8">R8</text>
<text x="241.3" y="111.4">10k</text>
<text x="129.9" y="119.6">GND</text>
<text x="197.5" y="118.3">GND</text>
<text x="212.7" y="118.3">GND</text>
<text x="244.5" y="118.3">GND</text>
<text x="259.7" y="118.3">GND</text>
<text x="35.2" y="128.2" transform="rotate(-90 35.2 128.2)">J3</text>
<text x="37.7" y="137" transform="rotate(-90 37.7 137)">SNES_controller_port</text>
<text x="55" y="143.7">GND</text>
<text x="54.2" y="146.9">+3.3V</text>
<text x="35.2" y="165" transform="rotate(-90 35.2 165)">J4</text>
<text x="37.7" y="173.9" transform="rotate(-90 37.7 173.9)">SNES_controller_port</text>
<text x="134.6" y="168.5">H1</text>
<text x="134.6" y="171">MountingHole_Pad</text>
<text x="157.5" y="168.5">H2</text>
<text x="157.5" y="171">MountingHole_Pad</text>
<text x="129.9" y="179.2">GND</text>
<text x="152.8" y="179.2">GND</text>
<text x="55.1" y="181.2">GND</text>
<text x="134.6" y="183.7">H3</text>
<text x="157.5" y="183.7">H4</text>
<text x="134.6" y="186.3">MountingHole_Pad</text>
<text x="157.5" y="186.3">MountingHole_Pad</text>
<text x="129.9" y="194.5">GND</text>
<text x="152.8" y="194.5">GND</text>
</g>
<g font-size="1.8" fill="#a90000">
<text x="45" y="39.1">1</text>
<text x="45" y="42.9">2</text>
<text x="45" y="46.7">3</text>
<text x="45" y="50.5">4</text>
<text x="114.9" y="51.8">1</text>
<text x="147.3" y="51.8">40</text>
<text x="45" y="55.6">5</text>
<text x="45" y="59.4">6</text>
<text x="114.9" y="54.4">2</text>
<text x="114.9" y="56.9">3</text>
<text x="114.9" y="59.4">4</text>
<text x="147.3" y="59.4">37</text>
<text x="147.3" y="56.9">38</text>
<text x="147.3" y="54.4">39</text>
<text x="214.4" y="59.1" transform="rotate(-90 214.4 59.1)">3</text>
<text x="261.4" y="59.1" transform="rotate(-90 261.4 59.1)">3</text>
<text x="45" y="63.2">7</text>
<text x="114.9" y="62">5</text>
<text x="114.9" y="64.5">6</text>
<text x="147.3" y="64.5">35</text>
<text x="147.3" y="62">36</text>
<text x="207.6" y="62">1</text>
<text x="254.6" y="62">1</text>
<text x="114.9" y="67.1">7</text>
<text x="114.9" y="69.6">8</text>
<text x="147.3" y="69.6">33</text>
<text x="147.3" y="67.1">34</text>
<text x="214.4" y="66.7" transform="rotate(-90 214.4 66.7)">2</text>
<text x="261.4" y="66.7" transform="rotate(-90 261.4 66.7)">2</text>
<text x="45" y="77.2">1</text>
<text x="114.3" y="74.7">10</text>
<text x="114.3" y="77.2">11</text>
<text x="114.9" y="72.1">9</text>
<text x="147.3" y="77.2">30</text>
<text x="147.3" y="72.1">32</text>
<text x="45" y="81">2</text>
<text x="114.3" y="79.8">12</text>
<text x="114.3" y="82.3">13</text>
<text x="147.3" y="82.3">28</text>
<text x="147.3" y="79.8">29</text>
<text x="45" y="84.8">3</text>
<text x="45" y="88.6">4</text>
<text x="114.3" y="84.8">14</text>
<text x="114.3" y="87.4">15</text>
<text x="114.3" y="89.9">16</text>
<text x="147.3" y="89.9">25</text>
<text x="147.3" y="84.8">27</text>
<text x="45" y="93.7">5</text>
<text x="114.3" y="92.5">17</text>
<text x="114.3" y="95">18</text>
<text x="147.3" y="95">23</text>
<text x="147.3" y="92.5">24</text>
<text x="45" y="97.5">6</text>
<text x="45" y="101.3">7</text>
<text x="114.3" y="97.5">19</text>
<text x="114.3" y="100.1">20</text>
<text x="147.3" y="100.1">21</text>
<text x="147.3" y="97.5">22</text>
<text x="129.3" y="105.5" transform="rotate(-90 129.3 105.5)">41</text>
<text x="131.8" y="105.5" transform="rotate(-90 131.8 105.5)">42</text>
<text x="134.4" y="105.5" transform="rotate(-90 134.4 105.5)">43</text>
<text x="207.6" y="105.2">1</text>
<text x="214.4" y="102.3" transform="rotate(-90 214.4 102.3)">3</text>
<text x="254.6" y="105.2">1</text>
<text x="261.4" y="102.3" transform="rotate(-90 261.4 102.3)">3</text>
<text x="214.4" y="109.9" transform="rotate(-90 214.4 109.9)">2</text>
<text x="261.4" y="109.9" transform="rotate(-90 261.4 109.9)">2</text>
<text x="45" y="114">1</text>
<text x="45" y="117.9">2</text>
<text x="45" y="121.7">3</text>
<text x="45" y="125.5">4</text>
<text x="45" y="130.6">5</text>
<text x="45" y="134.4">6</text>
<text x="45" y="138.2">7</text>
<text x="45" y="150.9">1</text>
<text x="45" y="154.7">2</text>
<text x="45" y="158.5">3</text>
<text x="45" y="162.3">4</text>
<text x="45" y="167.4">5</text>
<text x="45" y="171.2">6</text>
<text x="45" y="175">7</text>
</g>
<g font-size="1.8" fill="#0f0f0f">
<text x="51.3" y="46.6">LATCH</text>
<text x="53.4" y="42.8">CLK</text>
<text x="49.3" y="50.5">Data0_0</text>
<text x="104.1" y="51.7">CLK</text>
<text x="49.3" y="55.5">Data1_0</text>
<text x="50.2" y="59.3">IOBit_0</text>
<text x="104.1" y="54.3">LATCH</text>
<text x="104.1" y="59.3">Data0_0</text>
<text x="104.1" y="64.4">IOBit_0</text>
<text x="104.1" y="61.9">Data1_0</text>
<text x="189.2" y="61.9">C0_CONN</text>
<text x="236.2" y="61.9">C1_CONN</text>
<text x="104.1" y="67">Data0_1</text>
<text x="104.1" y="72">Data1_1</text>
<text x="104.1" y="77.1">Data0_2</text>
<text x="104.1" y="74.6">IOBit_1</text>
<text x="53.4" y="80.9">CLK</text>
<text x="104.1" y="79.7">Data1_2</text>
<text x="49.3" y="88.6">Data0_1</text>
<text x="51.3" y="84.7">LATCH</text>
<text x="104.1" y="87.3">Data0_3</text>
<text x="104.1" y="84.7">IOBit_2</text>
<text x="104.1" y="89.8">Data1_3</text>
<text x="49.3" y="93.6">Data1_1</text>
<text x="104.1" y="92.4">IOBit_3</text>
<text x="50.2" y="97.4">IOBit_1</text>
<text x="104.1" y="97.4">C0_CONN</text>
<text x="104.1" y="100">C1_CONN</text>
<text x="151.1" y="97.4">C3_CONN</text>
<text x="151.1" y="100">C2_CONN</text>
<text x="189.2" y="105.1">C2_CONN</text>
<text x="236.2" y="105.1">C3_CONN</text>
<text x="53.4" y="117.8">CLK</text>
<text x="49.3" y="125.4">Data0_2</text>
<text x="51.3" y="121.6">LATCH</text>
<text x="49.3" y="130.5">Data1_2</text>
<text x="50.2" y="134.3">IOBit_2</text>
<text x="53.4" y="154.6">CLK</text>
<text x="51.3" y="158.4">LATCH</text>
<text x="49.3" y="162.2">Data0_3</text>
<text x="49.3" y="167.3">Data1_3</text>
<text x="50.2" y="171.1">IOBit_3</text>
</g>
<g font-size="1.8" fill="#000084">
<text x="147.3" y="74.7">31 GND</text>
<text x="147.3" y="87.4">26 GND</text>
</g>
</svg>
